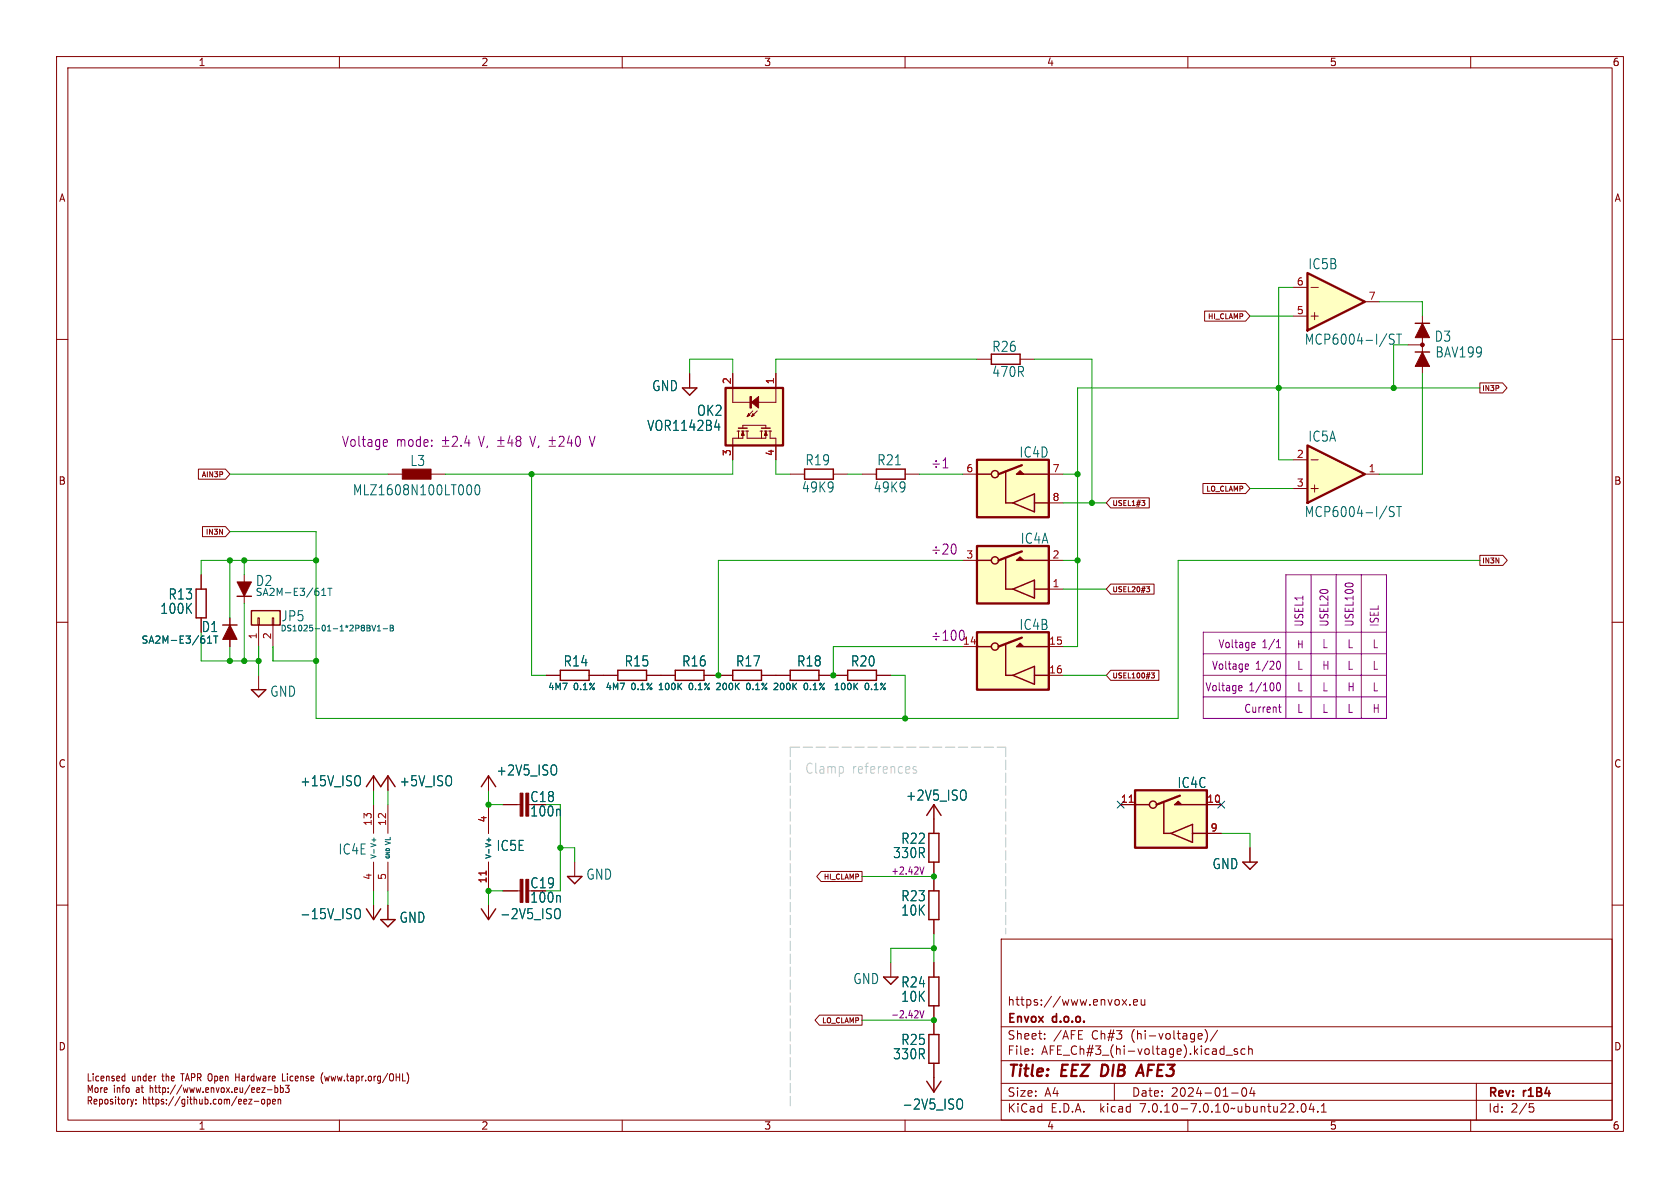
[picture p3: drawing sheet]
<svg xmlns="http://www.w3.org/2000/svg" width="297mm" height="210mm" viewBox="0 0 297 210" stroke-linecap="round" stroke-linejoin="round" font-family="sans-serif">
<g fill="none" stroke="#840000" stroke-width=".18">
<path d="M10 10h277v190h-277zM12 12h273v186h-273zM60 10v2M110 10v2M160 10v2M210 10v2M260 10v2M10 60h2M251.5 55.9v10.1M285 60h2M121.9 66v2.6M248.9 61h2.6"/>
<path d="M68.6 83.8h2.5M76.2 83.8h2.5M10 110h2M96.5 119.4h2.6M104.1 119.4h5.1M114.3 119.4h5.1M124.5 119.4h5M134.6 119.4h2.6M285 110h2M10 160h2M165.1 142.2v5.1M165.1 152.4v5.1"/>
<path d="M198.1 142.2h2.6M213.4 142.2h2.5M213.4 147.3h2.5M221 149.9v2.5M285 160h2M157.5 170.2v2.5M165.1 162.6v2.5M165.1 170.2v2.5M165.1 177.8v5.1M177 166h108v32h-108zM198.4 176.7l.8 1M199.2 176.7l-.8 1"/>
<path d="M199.7 177.6v.1M200.4 177.2l.7-.1-.1-.3-.4-.1-.2 .2 .1 .7h.5M201.7 176.7l.1 .9 .4 .1 .2-.1M202.4 176.7v1M60 198v2M110 198v2M160 198v2M165.1 188v5M177 194.5h108M177 191.5h108M177 187.5h108M177 181.5h108"/>
<path d="M182.5 186.3v.1M182.5 185.5v.1M184.7 183.6v.1M184.7 182.8v.1M197 191.5v3M210 198v2M211.9 182.8l.4-.1 .2 .4-.7 .1M211.9 183.6h.6M213 182a1.72 1.72 0 0 1 0 2.3M215.2 182.1l-1.2 2M216.2 185.4l.2 .1M216.4 184.9v1.5"/>
<path d="M216.4 186.3l-.2 .1M216.7 186.5h1.2M217.7 193.2h1.2M218.7 185.5l-.3-.1-.2 .2v.2l.5 .2v.3h-.5M219.7 192.4l.2-.1a.81 .81 0 0 1 .6 .6 .81 .81 0 0 1-.3 .8l-.2 .1a.81 .81 0 0 1-.3-1.4zM220.1 185.5l-.4-.1-.3 .3v.4l.1 .2h.6M220.7 185.5l.3-.1 .3 .1 .1 .9M220.7 184.9v1.5M221.3 192.2l-.3 1.1h.9M221.7 192.8v1M229.4 196.5v.1M230.2 195.2l.2-.1a.81 .81 0 0 1 .6 .6 .81 .81 0 0 1-.3 .8l-.2 .1a.81 .81 0 0 1-.3-1.4z"/>
<path d="M231.8 195l-.3 1.1h.9M232.2 195.6v1M233 196.5v.1M233.6 196.6h.9M233.6 195.5l.4-.4v1.5M260 198v2M261 191.5v6.5M270.4 195.1h.7M270.5 195.7h.4l.3 .3-.2 .5-.5 .1"/>
</g>
<path d="M194.9 188.2l-.3 2h.5M200.8 190.2l.9-2 .5 2M201.1 189.6h.9" fill="none" stroke="#840000" stroke-width=".4"/>
<g fill="none" stroke="#840000" stroke-width=".25">
<path d="M250.2 57.2h2.5M120.6 68.6h2.6l-1.3 1.3zM250.2 62.2h2.5M99.1 118.5h5v1.8h-5zM109.2 118.5h5.1v1.8h-5.1zM119.4 118.5h5.1v1.8h-5.1zM129.5 118.5h5.1v1.8h-5.1zM163.8 144.1l1.3-1.9 1.3 1.9M164.2 147.3h1.8v5.1h-1.8zM164.2 157.5h1.8v5.1h-1.8zM200.7 142.2h2.5M205.7 141.9v5.4h1.3"/>
<path d="M207 147.3l3.8-1.6v3.2zM207.6 142.2h5.8M210.8 147.3h2.6M219.7 152.4h2.5l-1.2 1.3zM156.2 172.7h2.5l-1.2 1.3zM164.2 172.7h1.8v5.1h-1.8zM163.8 191.1l1.3 1.9 1.3-1.9M164.2 182.9h1.8v5.1h-1.8z"/>
<circle cx="203.8" cy="142.2" r=".63"/>
</g>
<path d="M82.9 85.7h.1a1.23 1.23 0 0 1 0 1.8h-.1M84.2 85.8l.3-.1a1.23 1.23 0 0 1 0 1.8h-.2a1.32 1.32 0 0 1-.1-1.7zM120 121.3l.5 .6M120.5 120.8l-.6 .6M130.2 121.3l.5 .6M130.7 120.8l-.7 .6M170.6 139.8a1.43 1.43 0 0 1 0 1.6M169.4 194.4h.6a1.26 1.26 0 0 1-.2 1.7l-.4-.1" fill="none" stroke="#006464" stroke-width=".18"/>
<g fill="#840000" stroke="#840000" stroke-width=".18">
<path d="M71.1 82.9h5.1v1.8h-5.1z"/>
<path d="M207.6 142.2l.7-.6 .6 .6z"/>
<path d="M251.5 57.2l1.2 2.5h-2.5z"/>
<path d="M251.5 62.2l1.2 2.6h-2.5z"/>
<circle cx="251.5" cy="61" r=".33"/>
</g>
<path d="M200.7 139.7h12.7v10.2h-12.7z" fill="#ffffc2" stroke="#ffffc2" stroke-width=".18"/>
<path d="M200.7 139.7h12.7v10.2h-12.7zM208.6 140.7l-4.1 1.5" fill="none" stroke="#840000" stroke-width=".41"/>
<path d="M199.6 141.8h.8" fill="none" stroke="#a90000" stroke-width=".18"/>
<path d="M231.1 48.3l10.2 5-10.2 5.1z" fill="#ffffc2"/>
<path d="M228.6 50.8h2.5M228.6 55.9h2.5M231.8 50.8h1.2M231.8 55.9h1.2M232.4 55.2v1.3M241.3 53.3h2.5" fill="none" stroke="#840000" stroke-width=".18"/>
<path d="M231.1 48.3l10.2 5-10.2 5.1z" fill="none" stroke="#840000" stroke-width=".41"/>
<path d="M246.5 59.1h-.6l-.2 .1v.5l.6 .4 .2 .4-.3 .3h-.6M246.9 59.1h.9M247.3 59.1v1.7" fill="none" stroke="#006464" stroke-width=".18"/>
<path d="M231.1 78.7l10.2 5.1-10.2 5.1z" fill="#ffffc2"/>
<g fill="none" stroke="#840000" stroke-width=".18">
<path d="M213 55h7.2l.8 .9-.8 .9h-7.2zM121.9 66v2.6M129.5 66v5.1h3.3M130.3 76.2h.5M130.6 76.2v1.3M131.1 76.2h.5M131.3 76.2v1.3h-1.8v3.8M131.3 75.7v-.5h4.1v.5M131.8 76.2h.5M132.1 76.2v1.3h3.3v-1.3M132.3 73.2l.3 .2-.5 .3zM133.1 73.2l.2 .2-.5 .3z"/>
<path d="M133.1 72.6l-1 1.1M133.9 72.6l-1.1 1.1M134.4 76.2h.5M134.6 76.2v1.3M135.1 76.2h.5M135.9 76.2h.5M136.1 76.2v1.3h1.1v3.8M137.2 66v5.1h-3.1M172.7 63.5h2.6M180.3 63.5h2.6M261.6 67.7h4l.8 .9-.8 .9h-4zM35.1 82.9h4.8l.7 .9-.7 .9h-4.8z"/>
<path d="M35.8 93.1h4.1l.7 .9-.7 .9h-4.1zM139.7 83.8h2.5M147.3 83.8h2.6M152.4 83.8h2.5M160 83.8h2.6M170.2 83.8h2.5M170.2 99.1h2.5M185.4 83.8h2.6M185.4 99.1h2.6M185.4 88.9h2.6M196.4 88h6.8v1.8h-6.8l-.8-.9zM201.8 88.5h.6l-.3 .3"/>
<path d="M202.2 88.8l.2 .2-.2 .4M212.7 85.5h7.5l.8 .9-.8 .8h-7.5zM228.6 81.3h2.5M228.6 86.4h2.5M231.8 81.3h1.2M231.8 86.4h1.2M232.4 85.7v1.3M241.3 83.8h2.5M261.6 98.2h4.1l.8 .9-.8 .8h-4.1zM35.6 101.6v2.5M35.6 109.2v2.6M40.6 109.2v5.1"/>
<path d="M43.2 101.6v5.1M45.6 109.2h.2v1.3h-.2zM45.7 110.5v3.8M45.7 119.4v2.5M48.1 109.2h.3v1.3h-.3zM48.3 110.5v3.8M96.5 119.4h2.6M104.1 119.4h5.1M114.3 119.4h5.1M124.5 119.4h5M134.6 119.4h5.1M144.8 119.4h5.1"/>
<path d="M154.9 119.4h2.6M170.2 114.3h2.5M185.4 119.4h2.6M185.4 114.3h2.6M185.4 104.1h2.6M196.4 103.3h7.6v1.7h-7.6l-.8-.9zM196.4 118.5h8.5v1.8h-8.5l-.8-.9zM202.7 103.7h.5l-.3 .4h.3v.3l-.1 .2h-.3M203.5 119h.6l-.3 .3 .2 .1v.4h-.4M66 137.2v2.5M68.6 137.2v2.5M86.4 137.2v2.5"/>
<path d="M66 142.2v5.1M66 152.4v5.1M68.6 142.2v5.1M68.6 152.4v5.1M86.4 142.2v5.1M86.4 152.4v5.1M88.9 157.5h3M88.9 142.2h3M101.6 152.4v2.5M145.2 154.1h7.2v1.7h-7.2l-.8-.9zM165.1 142.2v5.1M165.1 152.4v5.1"/>
<path d="M198.1 142.2h2.6M213.4 142.2h2.5M213.4 147.3h2.5M221 149.9v2.5M66 160v2.6M68.6 160v2.6M86.4 160v2.6M144.9 179.5h7.5v1.7h-7.5l-.8-.9zM165.1 162.6v2.5M165.1 170.2v2.5M165.1 177.8v5.1M21.8 190.2l.3 .1"/>
<path d="M22.1 189.8v1.3M22.1 191l-.3 .1M23.1 194.3l.3 .9M23.4 195.2l-.1 .3M23.6 194.3l-.2 .9M24 195v.2M24 194.4v.1M41.7 189.8v1.3M41.7 190.4h.6M44 194.3h.5l-.5 .9h.5M44.9 194.7h.9M46.3 194.4l.3-.1 .2 .3v.3l-.2 .3-.3-.1-.1-.2z"/>
<path d="M47.3 192.6h.8M47.3 194.4l.3-.1 .2 .3-.1 .5h-.4M47.3 194.3v1.3M48.2 194.7l.5-.1v-.2l-.4-.1-.1 .2v.6h.5M48.6 191.9v1.2M48.6 192.3h.3l.2 .2-.1 .6h-.4M49.2 194.4l.1-.1 .3 .1v.8M49.2 194.3v.9M49.6 192.3h.3l.2 .2-.1 .6h-.4M49.6 191.9v1.2M49.9 189.8v1.3h.5M50.4 191.9h.7l-.3 .4 .3 .2v.5l-.2 .1-.5-.1"/>
<path d="M57.1 189.6a1.65 1.65 0 0 0 0 2M57.4 190.2l.2 .9M71.9 189.6a1.65 1.65 0 0 1 0 2M165.1 188v5"/>
</g>
<path d="M128.3 68.6h10.1v10.1h-10.1zM231.1 78.7l10.2 5.1-10.2 5.1zM172.7 96.5h12.7v10.2h-12.7zM172.7 81.3h12.7v10.1h-12.7zM180.7 97.5l-4.2 1.6M180.7 82.2l-4.2 1.6M172.7 111.8h12.7v10.1h-12.7zM180.7 112.7l-4.2 1.6" fill="none" stroke="#840000" stroke-width=".41"/>
<g fill="none" stroke="#006464" stroke-width=".18">
<path d="M126.4 75.5h.9M127.1 74.9v1.2M246.5 89.6l-.6-.1-.2 .2v.5l.6 .4 .2 .4-.3 .3-.6-.1M246.9 89.5h.9M247.3 89.5v1.8M36.7 113.7h.7M37.1 112.4v1.3M38.1 112.4v1.3M56.9 105.3h.7M56.9 104.4l.3-.4v1.3M58 104h.7M58.3 104v1.3"/>
<path d="M65.7 110.5l.4 1 .3-1M66.7 111.5h.6M66.7 110.8l.3-.3v1M67.7 111.1h.8M69 110.5h.3l.2 .2-.2 .3 .2 .1 .1 .2-.2 .2h-.4zM69 111h.3M63.5 137.2a1.43 1.43 0 0 1 0 1.6M98.2 135.3a1.43 1.43 0 0 1 0 1.6M120 121.3l.5 .6M120.5 120.8l-.6 .6M130.2 121.3l.5 .6M130.7 120.8l-.7 .6"/>
<path d="M140.3 121.3l.5 .6M140.8 120.8l-.6 .6M151.1 121.3l.5 .6M151.6 120.8l-.6 .6M170.6 139.8a1.43 1.43 0 0 1 0 1.6M62.9 160.7h.6a1.26 1.26 0 0 1-.1 1.7l-.5-.1M98.4 160.6l-.1 .1M98.7 160.6l.1 .1a1.26 1.26 0 0 1-.1 1.7l-.4-.1M169.4 194.4h.6a1.26 1.26 0 0 1-.2 1.7l-.4-.1"/>
</g>
<g fill="none" stroke="#840000" stroke-width=".25">
<path d="M130.6 75.7h1.5M134.6 75.7h1.5M175.3 62.6h5v1.8h-5zM142.2 82.9h5.1v1.8h-5.1zM154.9 82.9h5.1v1.8h-5.1zM172.7 99.1h2.6M172.7 83.8h2.6M177.8 83.5v5.4h1.3M177.8 98.7v5.4h1.3M179.1 88.9l3.8-1.6v3.2zM179.7 99.1h5.7M179.7 83.8h5.7"/>
<path d="M182.9 88.9h2.5M34.7 104.1h1.7v5.1h-1.7zM39.4 110.5h2.5M41.9 105.4h2.5M44.4 108h5.1v2.5h-5.1zM139.7 118.5h5.1v1.8h-5.1zM149.9 118.5h5v1.8h-5zM172.7 114.3h2.6M177.8 114v5.4h1.3M179.1 104.1l3.8-1.5v3.1zM179.1 119.4l3.8-1.6v3.2zM179.7 114.3h5.7"/>
<path d="M182.9 119.4h2.5M182.9 104.1h2.5M44.4 121.9h2.6l-1.3 1.3zM64.8 139.1l1.2-1.9 1.3 1.9 1.3-1.9 1.2 1.9M85.1 139.1l1.3-1.9 1.2 1.9M100.3 154.9h2.6l-1.3 1.3zM64.8 160.7l1.2 1.9 1.3-1.9M67.3 162.6h2.5l-1.2 1.2zM85.1 160.7l1.3 1.9 1.2-1.9"/>
<circle cx="175.9" cy="83.8" r=".63"/>
<circle cx="175.9" cy="99.1" r=".63"/>
<circle cx="175.9" cy="114.3" r=".63"/>
</g>
<path d="M85.9 154v.7M199.6 141.8h.8" fill="none" stroke="#a90000" stroke-width=".18"/>
<g fill="#840000" stroke="#840000" stroke-width=".18">
<path d="M91.9 155.4h.6v4.1h-.6z"/>
<path d="M93 155.4h.5v4.1h-.5z"/>
<path d="M91.9 140.2h.6v4.1h-.6z"/>
<path d="M93 140.2h.5v4.1h-.5z"/>
<path d="M132.6 70.1h.2v2h-.2z"/>
<path d="M132.8 71.1l1.3-1v2z"/>
<path d="M131.3 76.2l.3 .8h-.5z"/>
<path d="M135.4 76.2l.2 .8h-.5z"/>
<path d="M179.7 114.3l.6-.6 .7 .6z"/>
<path d="M179.7 99.1l.6-.7 .7 .7z"/>
<path d="M179.7 83.8l.6-.6 .7 .6z"/>
<path d="M41.9 102.9h2.5l-1.2 2.5z"/>
<path d="M40.6 110.5l1.3 2.5h-2.5z"/>
</g>
<g fill="#ffffc2" stroke="#ffffc2" stroke-width=".18">
<path d="M128.3 68.6h10.1v10.1h-10.1z"/>
<path d="M172.7 111.8h12.7v10.1h-12.7z"/>
<path d="M172.7 96.5h12.7v10.2h-12.7z"/>
<path d="M172.7 81.3h12.7v10.1h-12.7z"/>
<path d="M44.4 108h5.1v2.5h-5.1z"/>
</g>
<g fill="none" stroke="#840084" stroke-width=".18">
<path d="M68 77.7l.4 .1 .1 .3-.7 .2M68.4 78.8l-.4 .1M78.2 78.9h1.2M78.2 77.9h1.2M78.8 77.2v1.4M80 77.3l.2-.2h.4l.2 .2 .1 .3-.1 .3-.9 1h1M81.5 78.7v.2M82.5 77l-.3 1.3h.9M82.9 77.7v1.2M84.6 77.1l.5 1.8 .5-1.8M86.2 78.8l-.2 .4M88 78.9h1.1"/>
<path d="M88 77.9h1.1M88.6 77.2v1.4M90.1 77l-.3 1.3h.9M90.5 77.7v1.2M91.5 77.9l-.3 .3 .1 .5 .2 .2h.3l.3-.3-.1-.5-.2-.2M91.5 77.9h.3M91.5 77.9l-.3-.4 .3-.4h.3l.3 .4-.3 .4M93.7 77.1l.5 1.8 .5-1.8M95.3 78.8l-.2 .4M97.1 78.9h1.1M97.1 77.9h1.1M97.6 77.2v1.4"/>
<path d="M98.9 77.3l.2-.2h.3l.2 .2 .1 .3-.1 .3-.8 1h.9M100.7 77l-.4 1.3h.9M101 77.7v1.2M102 77.2l.2-.1a1.23 1.23 0 0 1 0 1.8h-.1a1.32 1.32 0 0 1-.1-1.7zM104.2 77.1l.5 1.8M164.9 97.3h1.2M164.9 82h1.2M165.5 97.7v.2M165.5 81.4v.2M165.5 82.5v.1M165.5 96.7v.1M166.7 96.3l.2-.1h.4l.2 .1 .1 .4-.1 .2-.8 1h.9"/>
<path d="M166.7 82.7h.9M166.7 81.4l.5-.5v1.8M168.4 96.3l.3-.1a1.23 1.23 0 0 1 0 1.7h-.2a1.32 1.32 0 0 1-.1-1.6zM164.9 112.5h1.2M165.5 111.9v.2M165.5 112.9v.2M166.7 111.9l.5-.5v1.8M166.7 113.2h.9M168.4 111.5l.3-.1a1.23 1.23 0 0 1 0 1.8h-.2a1.32 1.32 0 0 1-.1-1.7zM170.5 112.5l-.2-.9-.3-.2-.3 .2-.1 .5 .1 .9M212.7 115.6h32.4M212.7 119.4h32.4"/>
<path d="M220.3 117.4h.4v.3l-.6 .1M220.7 118.2l-.4 .1M221.5 113.6h.3l.1 .3-.6 .1M221.8 114.4l-.3 .1M225.7 114.5h.7M225.8 113.4l.2-.3v1.4M225.8 117l.2-.1a.81 .81 0 0 1 0 1.4l-.2-.1M231.8 101.6v25.4M236.2 101.6v25.4M240.7 101.6v25.4M245.1 111.8h-32.4v15.2h32.4v-25.4h-17.8v25.4M212.7 123.2h32.4"/>
<path d="M219.2 121.2h.3l.1 .3-.6 .1M219.5 122.1h-.3M225.8 120.8l.2-.1a.81 .81 0 0 1 0 1.4 1.06 1.06 0 0 1-.2-1.3zM226 125h.5M226.2 124.5v1.2l.3 .2M162.6 153.3l.4 1.2 .3-1.2M162.6 178.7l.4 1.2 .3-1.2"/>
</g>
<path d="M162 135.6l-.4-.1a.31 .31 0 0 0-.2 .3 .31 .31 0 0 0 .2 .3h.2a.31 .31 0 0 1 .3 .3 .31 .31 0 0 1-.3 .3l-.4-.1" fill="none" stroke="#c2c2c2" stroke-width=".18"/>
<path d="M139.7 132.1v63.5M139.7 132.1h38.1M177.8 132.1v33" fill="none" stroke="#c2c2c2" stroke-width=".18" stroke-dasharray="1.7 .6"/>
<g fill="none" stroke="#009600" stroke-width=".18">
<path d="M221 55.9h7.6M228.6 50.8h-2.5v30.5h2.5M243.8 53.3h7.7v2.6M121.9 66v-2.5h7.6v2.5M172.7 63.5h-35.5v2.5M182.9 63.5h10.1v25.4M248.9 61h-2.5v7.6M251.5 66v17.8h-7.7M261.6 68.6h-71.1v45.7h-2.5M40.6 83.8h28M40.6 94h15.3v33h152.4v-27.9h53.3M40.6 99.1v10.1"/>
<path d="M43.2 99.1v2.5M55.9 99.1h-20.3v2.5M94 83.8v35.6h2.5M129.5 81.3v2.5h-50.8M137.2 81.3v2.5h2.5M149.9 83.8h2.5M162.6 83.8h7.6M170.2 99.1h-43.2v20.3M188 83.8h2.5M188 88.9h7.6M188 99.1h2.5M221 86.4h7.6"/>
<path d="M35.6 111.8v5h10.1M40.6 114.3v2.5M43.2 106.7v10.1M45.7 114.3v5.1M48.3 114.3v2.5h7.6M157.5 119.4h2.5v7.6M170.2 114.3h-22.9v5.1M188 119.4h7.6M188 104.1h7.6M66 139.7v2.5M68.6 139.7v2.5M86.4 139.7v2.5h2.5"/>
<path d="M66 157.5v2.5M68.6 157.5v2.5M88.9 157.5h-2.5v2.5M99.1 149.9h2.5v2.5M99.1 142.2v15.3M152.4 154.9h12.7M215.9 147.3h5.1v2.6M165.1 165.1v5.1M165.1 167.6h-7.6v2.6M152.4 180.3h12.7"/>
</g>
<path d="M197.5 141.6l1.2 1.2M198.7 141.6l-1.2 1.2M215.3 141.6l1.2 1.2M216.5 141.6l-1.2 1.2" fill="none" stroke="#000084" stroke-width=".18"/>
<g fill="#009600" stroke="#009600" stroke-width=".18">
<circle cx="45.7" cy="116.8" r=".46"/>
<circle cx="40.6" cy="99.1" r=".46"/>
<circle cx="55.9" cy="116.8" r=".46"/>
<circle cx="43.2" cy="116.8" r=".46"/>
<circle cx="40.6" cy="116.8" r=".46"/>
<circle cx="226.1" cy="68.6" r=".46"/>
<circle cx="190.5" cy="83.8" r=".46"/>
<circle cx="246.4" cy="68.6" r=".46"/>
<circle cx="165.1" cy="154.9" r=".46"/>
<circle cx="165.1" cy="167.6" r=".46"/>
<circle cx="165.1" cy="180.3" r=".46"/>
<circle cx="55.9" cy="99.1" r=".46"/>
<circle cx="127" cy="119.4" r=".46"/>
<circle cx="43.2" cy="99.1" r=".46"/>
<circle cx="94" cy="83.8" r=".46"/>
<circle cx="193" cy="88.9" r=".46"/>
<circle cx="190.5" cy="99.1" r=".46"/>
<circle cx="160" cy="127" r=".46"/>
<circle cx="147.3" cy="119.4" r=".46"/>
<circle cx="86.4" cy="142.2" r=".46"/>
<circle cx="86.4" cy="157.5" r=".46"/>
<circle cx="99.1" cy="149.9" r=".46"/>
</g>
<g font-size="2.8" fill="#840000">
<text x="178" y="190.9">Title:</text>
<text x="187.7" y="190.9">EEZ</text>
<text x="195.5" y="190.9">DIB</text>
<text x="202.8" y="190.9">AFE3</text>
</g>
<g font-size="2.5" fill="#006464">
<text x="231.2" y="47.8">IC5B</text>
<text x="175.3" y="62.4">R26</text>
<text x="230.6" y="61.1">MCP6004-I/ST</text>
<text x="253.5" y="60.6">D3</text>
<text x="253.7" y="63.4">BAV199</text>
<text x="115.2" y="69.4">GND</text>
<text x="175.3" y="66.9">470R</text>
<text x="114.3" y="76.4">VOR1142B4</text>
<text x="123.1" y="73.7">OK2</text>
<text x="72.4" y="82.6">L3</text>
<text x="142.3" y="82.5">R19</text>
<text x="155" y="82.5">R21</text>
<text x="180.1" y="81.1">IC4D</text>
<text x="231.2" y="78.3">IC5A</text>
<text x="62.3" y="87.8">MLZ1608N100LT000</text>
<text x="141.7" y="87.3">49K9</text>
<text x="154.4" y="87.3">49K9</text>
<text x="230.6" y="91.6">MCP6004-I/ST</text>
<text x="180.3" y="96.3">IC4A</text>
<text x="29.7" y="106.2">R13</text>
<text x="45.1" y="103.8">D2</text>
<text x="28.3" y="108.7">100K</text>
<text x="35.6" y="111.9">D1</text>
<text x="49.7" y="110">JP5</text>
<text x="180.1" y="111.6">IC4B</text>
<text x="99.5" y="118">R14</text>
<text x="110.3" y="118">R15</text>
<text x="120.5" y="118">R16</text>
<text x="130" y="118">R17</text>
<text x="140.8" y="118">R18</text>
<text x="150.3" y="118">R20</text>
<text x="47.7" y="123.4">GND</text>
<text x="87.7" y="137.3">+2V5_ISO</text>
<text x="53" y="139.2">+15V_ISO</text>
<text x="70.5" y="139.2">+5V_ISO</text>
<text x="160.1" y="141.7">+2V5_ISO</text>
<text x="208.1" y="139.5">IC4C</text>
<text x="93.7" y="144.5">100n</text>
<text x="159.2" y="149.4">R22</text>
<text x="59.7" y="151.3">IC4E</text>
<text x="87.7" y="150.6">IC5E</text>
<text x="103.6" y="155.7">GND</text>
<text x="157.8" y="151.9">330R</text>
<text x="214.3" y="153.9">GND</text>
<text x="93.7" y="159.8">100n</text>
<text x="159.2" y="159.5">R23</text>
<text x="53" y="162.7">-15V_ISO</text>
<text x="70.5" y="163.3">GND</text>
<text x="88.3" y="162.7">-2V5_ISO</text>
<text x="159.2" y="162.1">10K</text>
<text x="150.8" y="174.2">GND</text>
<text x="159.2" y="174.8">R24</text>
<text x="159.2" y="177.3">10K</text>
<text x="159.2" y="184.9">R25</text>
<text x="157.8" y="187.5">330R</text>
<text x="159.4" y="196.4">-2V5_ISO</text>
</g>
<g font-size="2.5" fill="#840084">
<text x="60.3" y="79.1">Voltage</text>
<text x="70" y="79.1">mode:</text>
<text x="105" y="79.1">V</text>
</g>
<g font-size="2.5" fill="#c2c2c2">
<text x="142.2" y="136.9">Clamp</text>
<text x="150.6" y="136.9">references</text>
</g>
<g font-size="2.5" fill="#840000">
<text x="93.7" y="142">C18</text>
<text x="93.7" y="157.2">C19</text>
</g>
<g font-size="2.1" fill="#840000">
<text x="178" y="178">https://www.envox.eu</text>
<text x="178" y="184">Sheet:</text>
<text x="178" y="181.2">Envox</text>
<text x="186.2" y="181.2">d.o.o.</text>
<text x="186.2" y="184">/AFE</text>
<text x="193" y="184">Ch#3</text>
<text x="200.1" y="184">(hi-voltage)/</text>
<text x="178" y="186.7">File:</text>
<text x="184.1" y="186.7">AFE_Ch#3_(hi-voltage).kicad_sch</text>
<text x="178" y="196.9">KiCad</text>
<text x="178" y="194.1">Size:</text>
<text x="184.7" y="194.1">A4</text>
<text x="185.7" y="196.9">E.D.A.</text>
<text x="194.6" y="196.9">kicad</text>
<text x="200" y="194.1">Date:</text>
<text x="201.8" y="196.9">7.0.10-7.0.10~ubuntu22.04.1</text>
<text x="207" y="194.1">2024-01-04</text>
<text x="263" y="194.3">Rev:</text>
<text x="263" y="196.9">Id:</text>
<text x="267.1" y="196.9">2/5</text>
<text x="269.4" y="194.3">r1B4</text>
</g>
<g font-size="2" fill="#840084">
<text x="230.5" y="110.9" transform="rotate(-90 230.5 110.9)">USEL1</text>
<text x="234.9" y="110.9" transform="rotate(-90 234.9 110.9)">USEL20</text>
<text x="239.4" y="110.9" transform="rotate(-90 239.4 110.9)">USEL100</text>
<text x="243.8" y="110.9" transform="rotate(-90 243.8 110.9)">ISEL</text>
<text x="214.2" y="118.5">Voltage</text>
<text x="215.3" y="114.7">Voltage</text>
<text x="222" y="118.5">1/20</text>
<text x="223.1" y="114.7">1/1</text>
<text x="229.2" y="118.5">L</text>
<text x="233.7" y="114.7">L</text>
<text x="233.7" y="118.5">H</text>
<text x="238.1" y="114.7">L</text>
<text x="238.1" y="118.5">L</text>
<text x="242.6" y="114.7">L</text>
<text x="242.6" y="118.5">L</text>
<text x="213" y="122.3">Voltage</text>
<text x="220.8" y="122.3">1/100</text>
<text x="229.2" y="122.3">L</text>
<text x="233.7" y="122.3">L</text>
<text x="238.1" y="122.3">H</text>
<text x="242.6" y="122.3">L</text>
<text x="219.9" y="126.1">Current</text>
<text x="229.2" y="126.1">L</text>
<text x="233.7" y="126.1">L</text>
<text x="238.1" y="126.1">L</text>
<text x="242.6" y="126.1">H</text>
</g>
<g font-size="1.8" fill="#840000">
<text x="35" y="11.9">1</text>
<text x="85" y="11.9">2</text>
<text x="135" y="11.9">3</text>
<text x="185" y="11.9">4</text>
<text x="235" y="11.9">5</text>
<text x="285" y="11.9">6</text>
<text x="10.3" y="35.9">A</text>
<text x="285.3" y="35.9">A</text>
<text x="10.3" y="85.9">B</text>
<text x="285.3" y="85.9">B</text>
<text x="10.3" y="135.9">C</text>
<text x="285.3" y="135.9">C</text>
<text x="10.3" y="185.9">D</text>
<text x="285.3" y="185.9">D</text>
<text x="15.2" y="191.2">Licensed</text>
<text x="23.3" y="191.2">under</text>
<text x="28.9" y="191.2">the</text>
<text x="32.5" y="191.2">TAPR Open</text>
<text x="42.5" y="191.2">Hardware</text>
<text x="51" y="191.2">License</text>
<text x="58.1" y="191.2">(www.tapr.org/OHL)</text>
<text x="15.2" y="193.3">More</text>
<text x="15.2" y="195.3">Repository:</text>
<text x="20.1" y="193.3">info</text>
<text x="24.3" y="193.3">at</text>
<text x="25.2" y="195.3">https://github.com/eez-open</text>
<text x="26.9" y="193.3">http://www.envox.eu/eez-bb3</text>
<text x="35" y="199.9">1</text>
<text x="85" y="199.9">2</text>
<text x="135" y="199.9">3</text>
<text x="185" y="199.9">4</text>
<text x="235" y="199.9">5</text>
<text x="285" y="199.9">6</text>
</g>
<g font-size="1.8" fill="#a90000">
<text x="229.2" y="50.5">6</text>
<text x="241.9" y="53.1">7</text>
<text x="229.2" y="55.6">5</text>
<text x="129.3" y="68" transform="rotate(-90 129.3 68)">2</text>
<text x="136.9" y="68" transform="rotate(-90 136.9 68)">1</text>
<text x="129.3" y="80.7" transform="rotate(-90 129.3 80.7)">3</text>
<text x="136.9" y="80.7" transform="rotate(-90 136.9 80.7)">4</text>
<text x="170.7" y="83.6">6</text>
<text x="186" y="83.6">7</text>
<text x="229.2" y="81">2</text>
<text x="241.9" y="83.6">1</text>
<text x="186" y="88.6">8</text>
<text x="229.2" y="86.1">3</text>
<text x="170.7" y="98.8">3</text>
<text x="186" y="98.8">2</text>
<text x="186" y="103.9">1</text>
<text x="45.5" y="113.1" transform="rotate(-90 45.5 113.1)">1</text>
<text x="48" y="113.1" transform="rotate(-90 48 113.1)">2</text>
<text x="185.4" y="114">15</text>
<text x="185.4" y="119.1">16</text>
<text x="198.1" y="142">11</text>
<text x="213.3" y="142">10</text>
<text x="65.8" y="146.1" transform="rotate(-90 65.8 146.1)">13</text>
<text x="68.3" y="146.1" transform="rotate(-90 68.3 146.1)">12</text>
<text x="86.1" y="145.5" transform="rotate(-90 86.1 145.5)">4</text>
<text x="213.9" y="147.1">9</text>
<text x="65.8" y="155.6" transform="rotate(-90 65.8 155.6)">4</text>
<text x="68.3" y="155.6" transform="rotate(-90 68.3 155.6)">5</text>
<text x="86.1" y="156.3" transform="rotate(-90 86.1 156.3)">11</text>
</g>
<g font-size="1.8" fill="#006464">
<text x="45.1" y="105.5">SA2M-E3/61T</text>
<text x="24.9" y="114">SA2M-E3/61T</text>
</g>
<g font-size="1.8" fill="#840084">
<text x="170.1" y="114">14</text>
<text x="229.2" y="114.7">H</text>
<text x="157.5" y="154.7">+2.42V</text>
<text x="157.5" y="180.1">-2.42V</text>
</g>
<g font-size="1.6" fill="#006464">
<text x="96.8" y="122.2">4M7</text>
<text x="101.4" y="122.2">0.1%</text>
<text x="107" y="122.2">4M7</text>
<text x="111.6" y="122.2">0.1% 100K</text>
<text x="121.7" y="122.2">0.1% 200K</text>
<text x="131.9" y="122.2">0.1% 200K</text>
<text x="142" y="122.2">0.1%</text>
<text x="147.3" y="122.2">100K</text>
<text x="152.8" y="122.2">0.1%</text>
</g>
<text font-size="1.4" fill="#006464" x="49.5" y="111.8">DS1025-01-1*2P8BV1-B</text>
<g font-size="1.2" fill="#840000">
<text x="213.4" y="56.6">HI_CLAMP</text>
<text x="262" y="69.3">IN3P</text>
<text x="35.5" y="84.6">AIN3P</text>
<text x="196.6" y="89.6">USEL1#3</text>
<text x="213.1" y="87.1">LO_CLAMP</text>
<text x="36.2" y="94.7">IN3N</text>
<text x="262" y="99.8">IN3N</text>
<text x="196.6" y="104.9">USEL20#3</text>
<text x="196.6" y="120.1">USEL100#3</text>
<text x="145.5" y="155.7">HI_CLAMP</text>
<text x="145.2" y="181.1">LO_CLAMP</text>
</g>
<g font-size="1.2" fill="#006464">
<text x="69.3" y="149.6" transform="rotate(-90 69.3 149.6)">VL</text>
<text x="66.7" y="151.9" transform="rotate(-90 66.7 151.9)">V- V+</text>
<text x="87" y="151.9" transform="rotate(-90 87 151.9)">V- V+</text>
</g>
<text font-size=".9" fill="#006464" x="69.1" y="151.9" transform="rotate(-90 69.1 151.9)">GND</text>
</svg>
